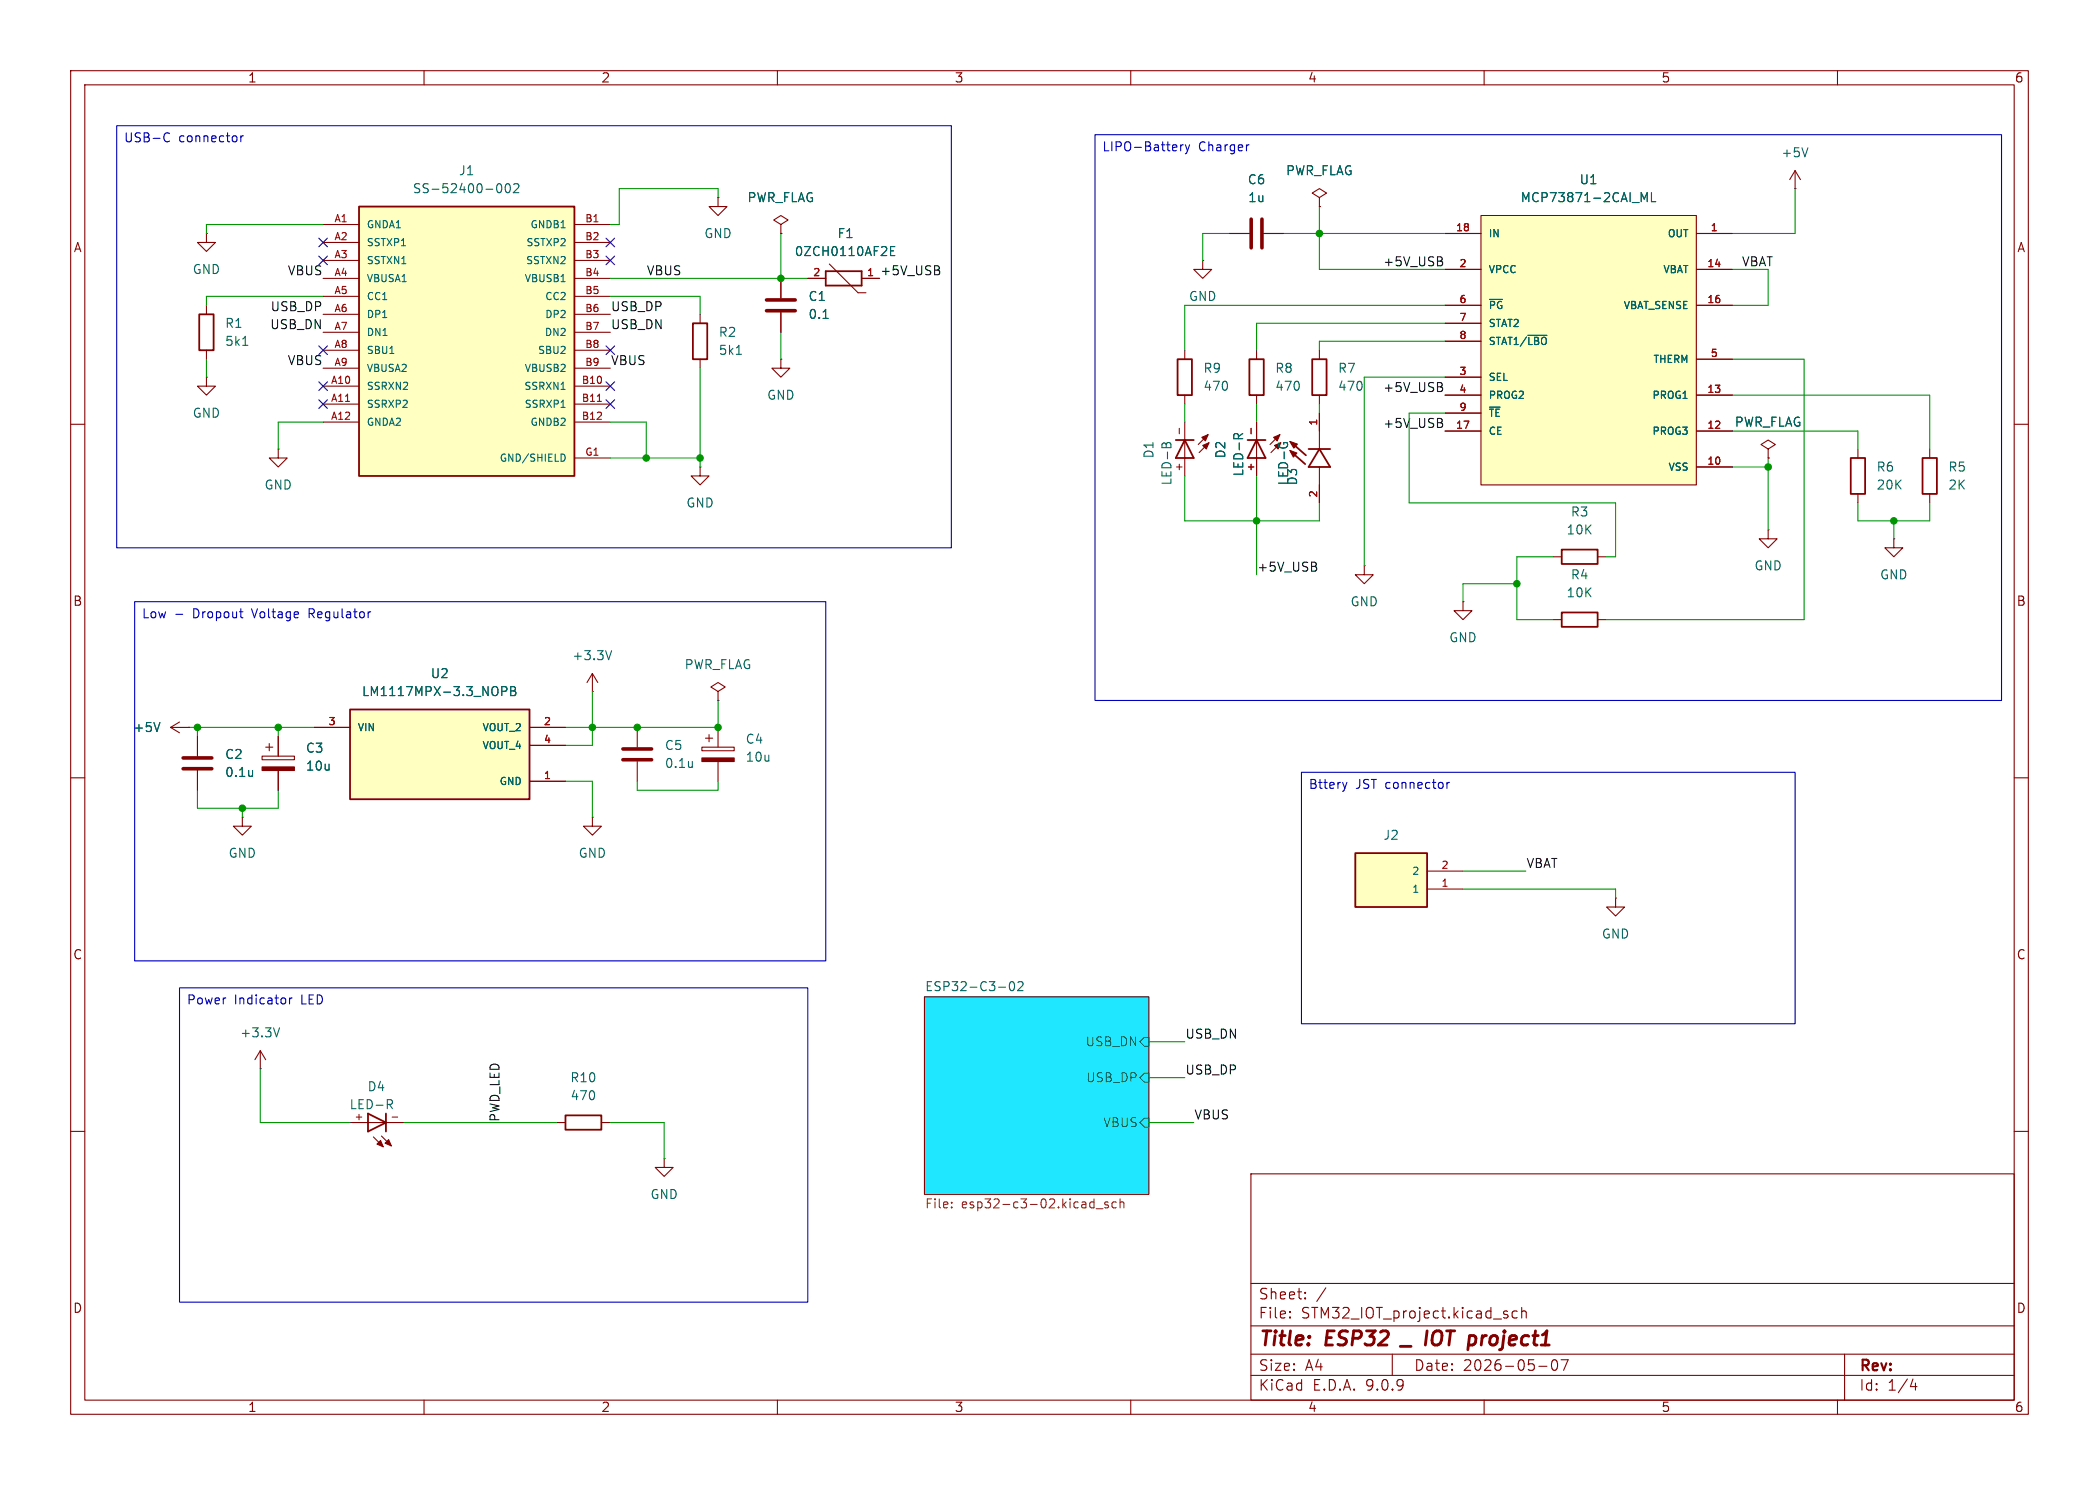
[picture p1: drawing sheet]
<svg xmlns="http://www.w3.org/2000/svg" width="297mm" height="210mm" viewBox="0 0 297 210" stroke-linecap="round" stroke-linejoin="round" font-family="sans-serif">
<g fill="none" stroke="#840000" stroke-width=".15">
<path d="M10 10h277v190h-277zM12 12h273v186h-273zM60 10v2M110 10v2M160 10v2M210 10v2M260 10v2M10 60h2M285 60h2M219.7 87.6h1.3M226.1 87.6h1.2M10 110h2"/>
<path d="M24.1 102.9l1.3 .7M24.1 102.9h2.6M25.4 102.1l-1.3 .8M26.7 102.9h.1M285 110h2M130.8 141h31.8v27.9h-31.8zM10 160h2M177 166h108v32h-108zM285 160h2M60 198v2M110 198v2M160 198v2"/>
<path d="M177 194.5h108M177 191.5h108M177 187.5h108M177 181.5h108M182.5 186.3h.1l-.1 .1M182.5 186.3v.1M182.5 185.5v.1M182.5 185.5h.1l-.1 .1M184.7 183.6v.1M184.7 183.6h-.1l.1 .1M184.7 182.8v.1M184.7 182.8h-.1l.1 .1"/>
<path d="M187.6 182.1l-1.3 2M197 191.5v3M210 198v2M213.3 186l.1 .1-.1 .2M214.7 185.5l-.5-.1-.2 .3v.4l.1 .2 .1 .1 .5-.1M215.3 185.5a.37 .37 0 0 1 .7 .1v.8M215.3 184.9v1.5M217.7 193.2h1.2M219.7 192.4a1.02 1.02 0 0 0 .2 1.4h.1a.91 .91 0 0 0 .2-1.4M221.9 192.3l-.7 1.5M260 198v2M261 191.5v6.5"/>
<path d="M270.7 195l-.4 1.1h.9M271 195.6v1"/>
</g>
<path d="M198.1 190.4h1.6M201.9 188.2l-.2 2" fill="none" stroke="#840000" stroke-width=".4"/>
<path d="M130.8 141h31.8v27.9h-31.8z" fill="#1fe7ff" stroke="#1fe7ff" stroke-width=".14"/>
<path d="M22.6 102.2l-.4 1.2M141.3 139.6h1M142.9 138.9l.2-.1a.69 .69 0 0 1 .3 1.2l-.2 .1a.69 .69 0 0 1-.3-1.2zM144 138.9l.2-.1h.3l.2 .1 .1 .3-.1 .2-.7 .7h.8M161.9 146.7h.7v1.3h-.7l-.6-.7zM161.9 151.8h.7v1.2h-.7l-.6-.6zM161.9 158.1h.7v1.3h-.7l-.6-.6z" fill="none" stroke="#006464" stroke-width=".15"/>
<path d="M134.7 170.7v.1M134.7 170v.2M154.7 170h.1M154.8 169.5v1.3M154.8 170.8h-.1M155.1 170.9h1M156.8 170h-.3l-.2 .2 .1 .1 .4 .2v.3h-.5M157.9 170h-.3l-.3 .2v.4l.2 .2h.4M158.5 170.1l.2-.1h.3v.8M158.5 169.5v1.3" fill="none" stroke="#725600" stroke-width=".15"/>
<path d="M221 86.6h5.1v2h-5.1z" fill="none" stroke="#840000" stroke-width=".25"/>
<path d="M191.8 120.7h10.1v7.6h-10.1z" fill="#ffffc2"/>
<path d="M166.4 62.2h2.5M167.6 62.2l1.3 2.6h-2.5zM221 77.7h5.1v2.1h-5.1zM191.8 120.7h10.1v7.6h-10.1z" fill="none" stroke="#840000" stroke-width=".25"/>
<g fill="none" stroke="#840000" stroke-width=".15">
<path d="M167.6 59.7v7.6M39.4 63.5v1.3h1.2l-1.2 1.2-1.3-1.2h1.3M39.4 63.5h.1M170.9 61.5l-1.4 1.4M171.1 62.6l-1.4 1.4M219.7 78.7h1.3M226.1 78.7h1.2M250.2 74.9v1.3h1.3l-1.3 1.3-1.3-1.3h1.3M250.2 74.9h.1M83.8 97.8h.1M83.8 95.3l-.7 1.2M83.8 95.3l.8 1.2"/>
<path d="M83.8 95.3v2.5M207 85.1v1.3h1.3l-1.3 1.2-1.3-1.2h1.3M207 85.1h.1M27.9 104.1v2.8M27.9 109v2.8M34.3 115.6v1.2h1.3l-1.3 1.3-1.3-1.3h1.3M34.3 115.6h.1M37.1 106.9h4.6v.5h-4.6zM37.6 105.7h1M38.1 105.2v1M39.4 104.1v2.8M39.4 109v2.8"/>
<path d="M83.8 115.6v1.2h1.3l-1.3 1.3-1.3-1.3h1.3M83.8 115.6h.1M201.9 125.7h5.1M201.9 123.2h5.1M228.6 127v1.3h1.3l-1.3 1.2-1.3-1.2h1.3M228.6 127h.1M94 163.8v1.3h1.2l-1.2 1.3-1.3-1.3h1.3M94 163.8h.1"/>
</g>
<g fill="#840000" stroke="#840000" stroke-width=".15">
<path d="M37.1 108.5h4.6v.5h-4.6z"/>
<path d="M170.1 61.8l.8-.3-.3 .9z"/>
<path d="M170.2 63l.9-.4-.4 .9z"/>
</g>
<path d="M25.9 107.2h4.1M25.9 108.7h4.1" fill="none" stroke="#840000" stroke-width=".51"/>
<path d="M165 62.9a.34 .34 0 0 1 .3-.3 .34 .34 0 0 1 .4 .2v.5M165 62.9l-.2-.3-.3 .1-.1 .2v.4M165 62.9v.4M86.5 92l-.4 1.3M35.7 109v.8M35.7 109.7h.1" fill="none" stroke="#006464" stroke-width=".15"/>
<path d="M166.9 60.6v.7" fill="none" stroke="#a90000" stroke-width=".15"/>
<path d="M49.5 100.3h25.4v12.7h-25.4z" fill="#ffffc2"/>
<path d="M49.5 100.3h25.4v12.7h-25.4z" fill="none" stroke="#840000" stroke-width=".25"/>
<path d="M44.4 102.9h5.1M74.9 110.5h5.1M74.9 102.9h5.1M74.9 105.4h5.1" fill="none" stroke="#840000" stroke-width=".15"/>
<path d="M71 97.8l.6-.1 .1-.2v-.3l-.2-.1h-.5v1.3M72.3 97.1h.4l.2 .1v.3l-.2 .2a.34 .34 0 0 1 .3 .3 .34 .34 0 0 1-.2 .4h-.5zM72.3 97.7h.4" fill="none" stroke="#006464" stroke-width=".15"/>
<path d="M50.8 29.2h30.5v38.1h-30.5z" fill="#ffffc2"/>
<g fill="none" stroke="#840000" stroke-width=".25">
<path d="M50.8 29.2h30.5v38.1h-30.5zM116.8 38.4h5.1v2h-5.1zM98 45.7h2.1v5.1h-2.1zM166.6 50.8h2.1v5.1h-2.1zM176.8 50.8h2v5.1h-2zM185.7 50.8h2v5.1h-2zM176.5 62.2h2.6M177.8 62.2l1.3 2.6h-2.6zM261.9 64.8h2v5.1h-2zM272 64.8h2.1v5.1h-2.1zM52.1 157.5l2.5 1.3-2.5 1.2zM54.6 157.5v2.5"/>
<path d="M80 157.7h5.1v2.1h-5.1z"/>
</g>
<g fill="none" stroke="#840000" stroke-width=".15">
<path d="M29.2 33v1.3h1.3l-1.3 1.3-1.3-1.3h1.3M29.2 33h.1M45.7 31.8h5.1M45.7 34.3h5.1M45.7 36.8h5.1M45.7 39.4h5.1M81.3 31.8h5.1M81.3 34.3h5.1M81.3 36.8h5.1M81.3 39.4h5.1M101.6 27.9v1.3h1.3l-1.3 1.3-1.3-1.3h1.3M101.6 27.9h.1"/>
<path d="M110.5 31.8l1-.7-1-.6-1 .6 1 .7v1.2M110.5 33h.1M110.5 39.4v2.8M114.3 39.4h2.5M117.3 37.3l4.1 4.1h1.1M121.9 39.4h2.6M29.2 53.3v1.3h1.3l-1.3 1.3-1.3-1.3h1.3M29.2 53.3h.1M45.7 41.9h5.1M45.7 44.5h5.1M45.7 47h5.1M45.7 49.5h5.1"/>
<path d="M45.7 52.1h5.1M45.7 54.6h5.1M45.7 57.2h5.1M45.7 59.7h5.1M81.3 41.9h5.1M81.3 44.5h5.1M81.3 47h5.1M81.3 49.5h5.1M81.3 52.1h5.1M81.3 54.6h5.1M81.3 57.2h5.1M81.3 59.7h5.1"/>
<path d="M99.1 44.5v1.2M99.1 50.8v1.3M110.5 50.8v1.3h1.3l-1.3 1.2-1.3-1.2h1.3M110.5 50.8h.1M110.5 44.2v2.8M167.6 49.5v1.3M167.6 55.9v1.3M177.8 49.5v1.3M177.8 55.9v1.3M177.8 59.7v7.6M186.7 49.5v1.3M186.7 55.9v1.3"/>
<path d="M81.3 64.8h5.1M99.1 66v1.3h1.2l-1.2 1.3-1.3-1.3h1.3M99.1 66h.1M181.1 61.5l-1.4 1.4M181.2 62.6l-1.4 1.4M262.9 63.5v1.3M262.9 69.9v1.2M268 76.2v1.3h1.2l-1.2 1.2-1.3-1.2h1.3M268 76.2h.1M273 63.5v1.3M273 69.9v1.2M101.6 97.8l1-.6-1-.7-1 .7 1 .6v1.3"/>
<path d="M101.6 99.1h.1M193 80v1.3h1.3l-1.3 1.3-1.2-1.3h1.2M193 80h.1M90.2 102.9v2.8M90.2 107.7v2.8M99.3 105.7h4.6v.5h-4.6zM99.8 104.4h1M100.3 103.9v1M101.6 102.9v2.8M101.6 107.7v2.8M36.8 151.1h.1M36.8 148.6l-.7 1.3"/>
<path d="M36.8 148.6l.8 1.3M36.8 148.6v2.5M49.5 158.8h7.6M78.7 158.8h1.3M85.1 158.8h1.3M52.8 160.8l1.4 1.4M54 160.7l1.4 1.4"/>
</g>
<g fill="none" stroke="#006464" stroke-width=".15">
<path d="M70.5 26h.1a.69 .69 0 0 1 .3 1.1l-.2 .1a.69 .69 0 0 1-.3-1.1zM71.7 26h.1a.69 .69 0 0 1 .3 1.1l-.2 .1a.69 .69 0 0 1-.3-1.1zM72.7 26.1l.2-.1h.3l.2 .1v.2v.2l-.8 .7h.8M79.4 39.8h.6M126 35.5h.4M126.6 34.9h-.6v1.2h.6M55.2 50h.5M79.4 55.1h.6M79.4 57.6h.6M104.2 50.1h.7M116.5 45h.7M79.6 64.2a.55 .55 0 0 1 .4 .5 .55 .55 0 0 1-.4 .5"/>
<path d="M174.6 62v-.4l.2-.3 .4 .1v.6M175.8 61.3l-.6 .4M98 107.7v.8M98 108.4l-.1 .1M39.6 145.4l-.5 1.2M54.8 155.5h.5l.2 .3-.1 .3-.6 .1M55.1 156.2l.4 .6"/>
</g>
<path d="M48.9 56.8h.6M84.5 56.8h.6M177 60.6v.7M55.5 158h.8" fill="none" stroke="#a90000" stroke-width=".15"/>
<g fill="#840000" stroke="#840000" stroke-width=".15">
<path d="M99.3 107.2h4.6v.5h-4.6z"/>
<path d="M55 161.2l.4 .9-.9-.4z"/>
<path d="M53.8 161.3l.4 .9-.9-.4z"/>
<path d="M180.2 61.8l.9-.3-.4 .9z"/>
<path d="M180.3 63l.9-.4-.4 .9z"/>
</g>
<path d="M108.5 42.4h4M108.5 43.9h4M88.1 105.9h4.1M88.1 107.4h4.1" fill="none" stroke="#840000" stroke-width=".51"/>
<path d="M209.5 30.5h30.5v38.1h-30.5z" fill="#ffffc2"/>
<g fill="none" stroke="#840000" stroke-width=".15">
<path d="M110.5 33h.1M110.5 39.4v2.8M114.3 39.4h2.5M121.9 39.4h2.6M170.2 36.8v1.3h1.2l-1.2 1.3-1.3-1.3h1.3M170.2 36.8h.1M174 33h2.8M178.8 33h2.8M186.7 27.9l1-.6-1-.6-1 .6 1 .6v1.3M186.7 29.2h.1M204.5 33h5M204.5 38.1h5"/>
<path d="M209.5 30.5h30.5v38.1h-30.5zM240 33h5.1M240 38.1h5.1M254 26.7h.1M254 24.1l-.8 1.3M254 24.1l.8 1.3M254 24.1v2.6M29.2 43.2v1.3M29.2 49.5v1.3M110.5 44.2v2.8M177.8 59.7v2.5M186.7 58.4v5.1"/>
<path d="M204.5 43.2h5M204.5 45.7h5M204.5 48.3h5M204.5 53.3h5M204.5 55.9h5M204.5 58.4h5M240 43.2h5.1M240 55.9h5.1M240 50.8h5.1M177.8 64.8v2.5M186.7 66v5.1M204.5 61h5"/>
<path d="M240 61h5.1M240 66h5.1M250.2 63.5l1-.6-1-.7-1 .7 1 .6v1.3M250.2 64.8h.1M26.7 102.9h.1M27.9 104.1v2.8M27.9 109v2.8M39.4 104.1v2.8M39.4 109v2.8M44.4 102.9h5.1M74.9 110.5h5.1M74.9 102.9h5.1"/>
<path d="M74.9 105.4h5.1"/>
</g>
<g fill="none" stroke="#006464" stroke-width=".15">
<path d="M126 35.5h.4M126.6 34.9h-.6v1.2h.6M232.2 27.2l.5 1 .4-1v1.3M233.7 27.2v1.3h.6M255.8 20.9l-.4 1.3M34.3 48.8h.8M116.5 45h.7M210.8 42.3h1.8M210.8 57.6h1.5M216.2 47.4h2.7M174.6 62v-.4l.2-.3 .4 .1v.6M175.8 61.3l-.6 .4"/>
<path d="M181 62.6l-.1 .3M181.6 62.8v-.2h.5l.1 .3M71 97.8l.6-.1 .1-.2v-.3l-.2-.1h-.5v1.3M72.3 97.1h.4l.2 .1v.3l-.2 .2a.34 .34 0 0 1 .3 .3 .34 .34 0 0 1-.2 .4h-.5zM72.3 97.7h.4M22.6 102.2l-.4 1.2M35.7 109v.8M35.7 109.7h.1"/>
</g>
<path d="M177 31v4.1M178.6 31v4.1" fill="none" stroke="#840000" stroke-width=".51"/>
<path d="M28.2 44.5h2v5h-2zM182.7 63.9l2 1.7M182.8 62.6l2 1.8M185.2 63.5h3M186.7 63.5l1.5 2.5h-3z" fill="none" stroke="#840000" stroke-width=".25"/>
<g fill="#840000" stroke="#840000" stroke-width=".15">
<path d="M182.5 63.7l1 .4-.5 .5z"/>
<path d="M182.5 62.4l1.1 .4-.5 .6z"/>
</g>
<path d="M132.7 38.2a.34 .34 0 0 1 .3 .3 .34 .34 0 0 1-.3 .4M132.8 37.6l.1 .2-.1 .3M203.8 36.9a.34 .34 0 0 1 .3 .3 .34 .34 0 0 1-.2 .4M203.9 36.4l.2 .2-.2 .3M203.8 54.7a.34 .34 0 0 1 .3 .3 .34 .34 0 0 1-.2 .4M203.8 59.8a.34 .34 0 0 1 .3 .3 .34 .34 0 0 1-.2 .3M203.9 54.2l.2 .1-.2 .3M203.9 59.2l.2 .2-.2 .3M186.1 79.6l.1 .1-.1 .3M186 80.1a.34 .34 0 0 1 .3 .3 .34 .34 0 0 1-.2 .4" fill="none" stroke="#0f0f0f" stroke-width=".15"/>
<g fill="none" stroke="#009600" stroke-width=".15">
<path d="M45.7 31.8h-16.5v1.2M86.4 39.4h27.9M101.6 27.9v-1.2h-14v5.1h-1.2M110.5 33v6.4M174 33h-3.8v3.8M181.6 33h22.9M186.7 29.2v8.9h17.8M245.1 38.1h5.1v5.1h-5.1M254 26.7v6.3h-8.9M29.2 50.8v2.5M45.7 41.9h-16.5v1.3M45.7 59.7h-6.3v3.8"/>
<path d="M86.4 41.9h12.7v2.6M86.4 59.7h5v5.1M99.1 52.1v13.9M110.5 47v3.8M167.6 57.2v2.5M177.8 57.2v2.5M186.7 57.2v1.2M204.5 53.3h-11.5v26.7M204.5 58.4h-5.1v12.7h29.2v7.6h-1.3M204.5 48.3h-17.8v1.2M204.5 43.2h-36.9v6.3M204.5 45.7h-26.7v3.8"/>
<path d="M245.1 50.8h10.2v36.8h-28M245.1 55.9h27.9v7.6M86.4 64.8h12.7M167.6 67.3v6.4h19.1v-2.6M177.8 67.3v14M219.7 78.7h-5.1v8.9h5.1M245.1 66h5.1M245.1 61h17.8v2.5M250.2 64.8v10.1M262.9 71.1v2.6h10.1v-2.6M268 73.7v2.5M83.8 97.8v7.6h-3.8"/>
<path d="M101.6 99.1v3.8h-21.6M214.6 82.6h-7.6v2.5M26.7 102.9h17.7M27.9 111.8v2.5h11.5v-2.5M27.9 102.9v1.2M34.3 114.3v1.3M39.4 102.9v1.2M80 110.5h3.8v5.1M90.2 110.5v1.3h11.4v-1.3M207 125.7h21.6v1.3M207 123.2h8.9M36.8 151.1v7.7h12.7"/>
<path d="M57.1 158.8h21.6M86.4 158.8h7.6v5M162.6 158.8h6.3M162.6 152.4h5M162.6 147.3h5"/>
</g>
<g fill="none" stroke="#000084" stroke-width=".15">
<path d="M45.1 36.2l1.2 1.2M45.1 33.7l1.2 1.2M46.3 36.2l-1.2 1.2M46.3 33.7l-1.2 1.2M85.8 36.2l1.2 1.2M85.8 33.7l1.2 1.2M87 36.2l-1.2 1.2M87 33.7l-1.2 1.2M45.1 54l1.2 1.2M45.1 48.9l1.2 1.2M45.1 56.5l1.2 1.3M46.3 54l-1.2 1.2"/>
<path d="M46.3 48.9l-1.2 1.2M46.3 56.5l-1.2 1.3M85.8 54l1.2 1.2M85.8 48.9l1.2 1.2M85.8 56.5l1.2 1.3M87 54l-1.2 1.2M87 48.9l-1.2 1.2M87 56.5l-1.2 1.3"/>
</g>
<g fill="none" stroke="#0000c2" stroke-width=".15">
<path d="M16.5 17.8h118.1v59.7h-118.1zM23.4 18.8h.3l.3 .1M24 19.9l-.3 .2-.3-.1M34.1 19.2v.9M34.4 19.2l-.2 .1-.1 .2M154.9 19.1h128.3v80h-128.3zM167.1 20.5v.8M167.4 20.5h-.2l-.1 .2M167.7 20.5l.3 .8M168 21.3l-.1 .3-.2 .1M168.3 20.5l-.3 .8M176.7 20.5h-.2"/>
<path d="M19 85.1h97.8v50.8h-97.8zM24.9 86.9h.9M33.9 86.5h.5M34.3 87.4h.1M52.3 86.5h.2M184.1 109.2h69.9v35.6h-69.9zM190.6 110.6l-.3 .9M204.7 110.6v.9M205.1 110.6l-.2 .1-.2 .2M25.4 139.7h88.9v44.5h-88.9zM41 141.1v.9M41.3 141.1l-.2 .1-.1 .2"/>
</g>
<path d="M177 60.6v.7" fill="none" stroke="#a90000" stroke-width=".15"/>
<g fill="#009600" stroke="#009600" stroke-width=".15">
<circle cx="83.8" cy="102.9" r=".46"/>
<circle cx="101.6" cy="102.9" r=".46"/>
<circle cx="186.7" cy="33" r=".46"/>
<circle cx="91.4" cy="64.8" r=".46"/>
<circle cx="90.2" cy="102.9" r=".46"/>
<circle cx="99.1" cy="64.8" r=".46"/>
<circle cx="177.8" cy="73.7" r=".46"/>
<circle cx="110.5" cy="39.4" r=".46"/>
<circle cx="250.2" cy="66" r=".46"/>
<circle cx="214.6" cy="82.6" r=".46"/>
<circle cx="268" cy="73.7" r=".46"/>
<circle cx="39.4" cy="102.9" r=".46"/>
<circle cx="34.3" cy="114.3" r=".46"/>
<circle cx="27.9" cy="102.9" r=".46"/>
</g>
<g font-size="2.8" fill="#840000">
<text x="178" y="190.9">Title:</text>
<text x="187.7" y="190.9">ESP32</text>
<text x="203.4" y="190.9">IOT project1</text>
</g>
<g font-size="2.1" fill="#840000">
<text x="178" y="184">Sheet:</text>
<text x="178" y="186.7">File:</text>
<text x="184.1" y="186.7">STM32_IOT_project.kicad_sch</text>
<text x="178" y="196.9">KiCad</text>
<text x="178" y="194.1">Size:</text>
<text x="184.7" y="194.1">A4</text>
<text x="185.7" y="196.9">E.D.A.</text>
<text x="193.3" y="196.9">9.0.9</text>
<text x="200" y="194.1">Date:</text>
<text x="207" y="194.1">2026-05-07</text>
<text x="263" y="194.3">Rev:</text>
<text x="263" y="196.9">Id:</text>
<text x="267.1" y="196.9">1/4</text>
</g>
<g font-size="1.8" fill="#840000">
<text x="35" y="11.9">1</text>
<text x="85" y="11.9">2</text>
<text x="135" y="11.9">3</text>
<text x="185" y="11.9">4</text>
<text x="235" y="11.9">5</text>
<text x="285" y="11.9">6</text>
<text x="10.3" y="35.9">A</text>
<text x="285.3" y="35.9">A</text>
<text x="10.3" y="85.9">B</text>
<text x="285.3" y="85.9">B</text>
<text x="10.3" y="135.9">C</text>
<text x="285.3" y="135.9">C</text>
<text x="10.3" y="185.9">D</text>
<text x="285.3" y="185.9">D</text>
<text x="35" y="199.9">1</text>
<text x="85" y="199.9">2</text>
<text x="135" y="199.9">3</text>
<text x="185" y="199.9">4</text>
<text x="235" y="199.9">5</text>
<text x="285" y="199.9">6</text>
</g>
<g font-size="1.8" fill="#0000c2">
<text x="17.5" y="20.5">USB-C</text>
<text x="25.3" y="20.5">connector</text>
<text x="155.9" y="21.7">LIPO-Battery</text>
<text x="169.6" y="21.7">Charger</text>
<text x="20" y="87.8">Low</text>
<text x="27.4" y="87.8">Dropout</text>
<text x="36" y="87.8">Voltage</text>
<text x="44.2" y="87.8">Regulator</text>
<text x="185.1" y="111.9">Bttery</text>
<text x="191.8" y="111.9">JST connector</text>
<text x="26.4" y="142.4">Power</text>
<text x="33.1" y="142.4">Indicator</text>
<text x="42.7" y="142.4">LED</text>
</g>
<g font-size="1.8" fill="#006464">
<text x="252" y="22.5">+5V</text>
<text x="58.3" y="27.5">SS-52400-002</text>
<text x="64.8" y="25">J1</text>
<text x="105.7" y="28.8">PWR_FLAG</text>
<text x="176.5" y="26.3">C6</text>
<text x="176.5" y="28.8">1u</text>
<text x="181.9" y="25">PWR_FLAG</text>
<text x="215.1" y="28.8">MCP73871-2CAI_ML</text>
<text x="223.4" y="26.3">U1</text>
<text x="99.6" y="33.9">GND</text>
<text x="118.4" y="33.9">F1</text>
<text x="27.2" y="39">GND</text>
<text x="112.4" y="36.4">0ZCH0110AF2E</text>
<text x="31.8" y="46.6">R1</text>
<text x="101.6" y="47.9">R2</text>
<text x="114.3" y="42.8">C1</text>
<text x="114.3" y="45.3">0.1</text>
<text x="168.1" y="42.8">GND</text>
<text x="31.8" y="49.1">5k1</text>
<text x="101.6" y="50.4">5k1</text>
<text x="170.2" y="52.9">R9</text>
<text x="180.3" y="52.9">R8</text>
<text x="189.2" y="52.9">R7</text>
<text x="27.2" y="59.3">GND</text>
<text x="108.5" y="56.7">GND</text>
<text x="170.2" y="55.5">470</text>
<text x="180.3" y="55.5">470</text>
<text x="189.2" y="55.5">470</text>
<text x="163.4" y="64.9" transform="rotate(-90 163.4 64.9)">D1</text>
<text x="173.6" y="64.9" transform="rotate(-90 173.6 64.9)">D2</text>
<text x="245.4" y="60.6">PWR_FLAG</text>
<text x="37.3" y="69.4">GND</text>
<text x="97" y="72">GND</text>
<text x="166" y="68.7" transform="rotate(-90 166 68.7)">LED-B</text>
<text x="176.1" y="67.5" transform="rotate(-90 176.1 67.5)">LED-R</text>
<text x="182.5" y="68.7" transform="rotate(-90 182.5 68.7)">LED-G</text>
<text x="183.7" y="68.7" transform="rotate(-90 183.7 68.7)">D3</text>
<text x="265.4" y="66.9">R6</text>
<text x="265.4" y="69.4">20K</text>
<text x="275.6" y="66.9">R5</text>
<text x="275.6" y="69.4">2K</text>
<text x="221.6" y="75.8">10K</text>
<text x="222.2" y="73.3">R3</text>
<text x="222.2" y="82.1">R4</text>
<text x="248.2" y="80.9">GND</text>
<text x="265.9" y="82.1">GND</text>
<text x="191" y="86">GND</text>
<text x="221.6" y="84.7">10K</text>
<text x="80.9" y="93.6">+3.3V</text>
<text x="96.8" y="94.8">PWR_FLAG</text>
<text x="205" y="91">GND</text>
<text x="51.1" y="98.7">LM1117MPX-3.3_NOPB</text>
<text x="60.9" y="96.1">U2</text>
<text x="18.8" y="103.7">+5V</text>
<text x="31.8" y="107.5">C2</text>
<text x="43.2" y="106.7">C3</text>
<text x="94" y="106.3">C5</text>
<text x="105.4" y="105.4">C4</text>
<text x="105.4" y="107.9">10u</text>
<text x="31.8" y="110.1">0.1u</text>
<text x="43.2" y="109.2">10u</text>
<text x="94" y="108.8">0.1u</text>
<text x="195.7" y="119">J2</text>
<text x="32.3" y="121.5">GND</text>
<text x="81.8" y="121.5">GND</text>
<text x="226.6" y="132.9">GND</text>
<text x="130.8" y="140.3">ESP32-C3-02</text>
<text x="33.9" y="146.9">+3.3V</text>
<text x="153.5" y="148.2">USB_DN</text>
<text x="51.9" y="154.5">D4</text>
<text x="80.6" y="153.3">R10</text>
<text x="80.6" y="155.8">470</text>
<text x="153.6" y="153.3">USB_DP</text>
<text x="49.4" y="157.1">LED-R</text>
<text x="156" y="159.6">VBUS</text>
<text x="91.9" y="169.8">GND</text>
</g>
<g font-size="1.8" fill="#0f0f0f">
<text x="40.6" y="39">VBUS</text>
<text x="91.4" y="39">VBUS</text>
<text x="124.5" y="39">+5V_USB</text>
<text x="195.6" y="37.8">+5V_USB</text>
<text x="246.4" y="37.8">VBAT</text>
<text x="38.1" y="46.6">USB_DN</text>
<text x="38.2" y="44.1">USB_DP</text>
<text x="86.4" y="46.6">USB_DN</text>
<text x="86.4" y="44.1">USB_DP</text>
<text x="40.6" y="51.7">VBUS</text>
<text x="86.4" y="51.7">VBUS</text>
<text x="195.6" y="55.5">+5V_USB</text>
<text x="195.6" y="60.6">+5V_USB</text>
<text x="177.8" y="80.9">+5V_USB</text>
<text x="215.9" y="122.8">VBAT</text>
<text x="167.6" y="147">USB_DN</text>
<text x="167.6" y="152.1">USB_DP</text>
<text x="70.8" y="158.8" transform="rotate(-90 70.8 158.8)">PWD_LED</text>
<text x="168.9" y="158.4">VBUS</text>
</g>
<g font-size="1.8" fill="#725600">
<text x="130.8" y="171.2">File:</text>
<text x="136" y="171.2">esp32-c3-02.kicad_sch</text>
</g>
<g font-size="1.4" fill="#a90000">
<text x="47.2" y="31.5">A1</text>
<text x="47.2" y="34">A2</text>
<text x="82.7" y="31.5">B1</text>
<text x="82.7" y="34">B2</text>
<text x="205.9" y="32.8">18</text>
<text x="242" y="32.8">1</text>
<text x="47.2" y="36.6">A3</text>
<text x="47.2" y="39.1">A4</text>
<text x="47.2" y="41.7">A5</text>
<text x="82.7" y="36.6">B3</text>
<text x="82.7" y="39.1">B4</text>
<text x="82.7" y="41.7">B5</text>
<text x="115" y="39.1">2</text>
<text x="122.6" y="39.1">1</text>
<text x="206.4" y="37.8">2</text>
<text x="241.5" y="37.8">14</text>
<text x="47.2" y="44.2">A6</text>
<text x="47.2" y="46.7">A7</text>
<text x="82.7" y="44.2">B6</text>
<text x="82.7" y="46.7">B7</text>
<text x="206.4" y="42.9">6</text>
<text x="206.4" y="45.5">7</text>
<text x="241.5" y="42.9">16</text>
<text x="47.2" y="49.3">A8</text>
<text x="47.2" y="51.8">A9</text>
<text x="82.7" y="49.3">B8</text>
<text x="82.7" y="51.8">B9</text>
<text x="206.4" y="48">8</text>
<text x="206.4" y="53.1">3</text>
<text x="242" y="50.5">5</text>
<text x="46.7" y="54.4">A10</text>
<text x="46.7" y="56.9">A11</text>
<text x="46.7" y="59.4">A12</text>
<text x="82.2" y="54.4">B10</text>
<text x="82.2" y="56.9">B11</text>
<text x="82.2" y="59.4">B12</text>
<text x="206.4" y="55.6">4</text>
<text x="206.4" y="58.2">9</text>
<text x="241.5" y="55.6">13</text>
<text x="82.7" y="64.5">G1</text>
<text x="186.4" y="60.3" transform="rotate(-90 186.4 60.3)">1</text>
<text x="205.9" y="60.7">17</text>
<text x="241.5" y="60.7">12</text>
<text x="241.5" y="65.8">10</text>
<text x="167.4" y="66.8" transform="rotate(-90 167.4 66.8)">+</text>
<text x="177.5" y="66.8" transform="rotate(-90 177.5 66.8)">+</text>
<text x="186.4" y="70.5" transform="rotate(-90 186.4 70.5)">2</text>
<text x="46.4" y="102.6">3</text>
<text x="76.9" y="102.6">2</text>
<text x="76.9" y="105.2">4</text>
<text x="76.9" y="110.2">1</text>
<text x="203.9" y="125.5">1</text>
<text x="203.9" y="122.9">2</text>
<text x="50" y="158.5">+</text>
</g>
<g font-size="1.4" fill="#006464">
<text x="51.8" y="32.5">GNDA1</text>
<text x="51.8" y="35">SSTXP1</text>
<text x="74.3" y="35">SSTXP2</text>
<text x="74.9" y="32.5">GNDB1</text>
<text x="210.6" y="33.8">IN</text>
<text x="235.9" y="33.8">OUT</text>
<text x="51.8" y="37.6">SSTXN1</text>
<text x="51.8" y="40.1">VBUSA1</text>
<text x="74.1" y="40.1">VBUSB1</text>
<text x="74.3" y="37.6">SSTXN2</text>
<text x="210.6" y="38.8">VPCC</text>
<text x="235.2" y="38.8">VBAT</text>
<text x="51.8" y="42.6">CC1</text>
<text x="51.8" y="45.2">DP1</text>
<text x="51.8" y="47.7">DN1</text>
<text x="77" y="47.7">DN2</text>
<text x="77" y="42.6">CC2</text>
<text x="77" y="45.2">DP2</text>
<text x="210.6" y="43.9">~{PG}</text>
<text x="210.6" y="46.5">STAT2</text>
<text x="229.6" y="43.9">VBAT_SENSE</text>
<text x="51.8" y="50.3">SBU1</text>
<text x="51.8" y="52.8">VBUSA2</text>
<text x="74.1" y="52.8">VBUSB2</text>
<text x="76" y="50.3">SBU2</text>
<text x="210.6" y="49">STAT1/~{LBO}</text>
<text x="233.8" y="51.5">THERM</text>
<text x="51.8" y="55.3">SSRXN2</text>
<text x="51.8" y="57.9">SSRXP2</text>
<text x="74.1" y="55.3">SSRXN1</text>
<text x="74.1" y="57.9">SSRXP1</text>
<text x="210.6" y="54.1">SEL</text>
<text x="210.6" y="56.6">PROG2</text>
<text x="210.6" y="59.2">~{TE}</text>
<text x="233.7" y="56.6">PROG1</text>
<text x="51.8" y="60.4">GNDA2</text>
<text x="70.6" y="65.5">GND/SHIELD</text>
<text x="74.9" y="60.4">GNDB2</text>
<text x="210.6" y="61.7">CE</text>
<text x="233.7" y="61.7">PROG3</text>
<text x="236" y="66.8">VSS</text>
<text x="50.5" y="103.6">VIN</text>
<text x="68.1" y="103.6">VOUT_2</text>
<text x="68.1" y="106.1">VOUT_4</text>
<text x="70.6" y="111.2">GND</text>
<text x="199.7" y="123.9">2</text>
<text x="199.7" y="126.5">1</text>
</g>
</svg>
